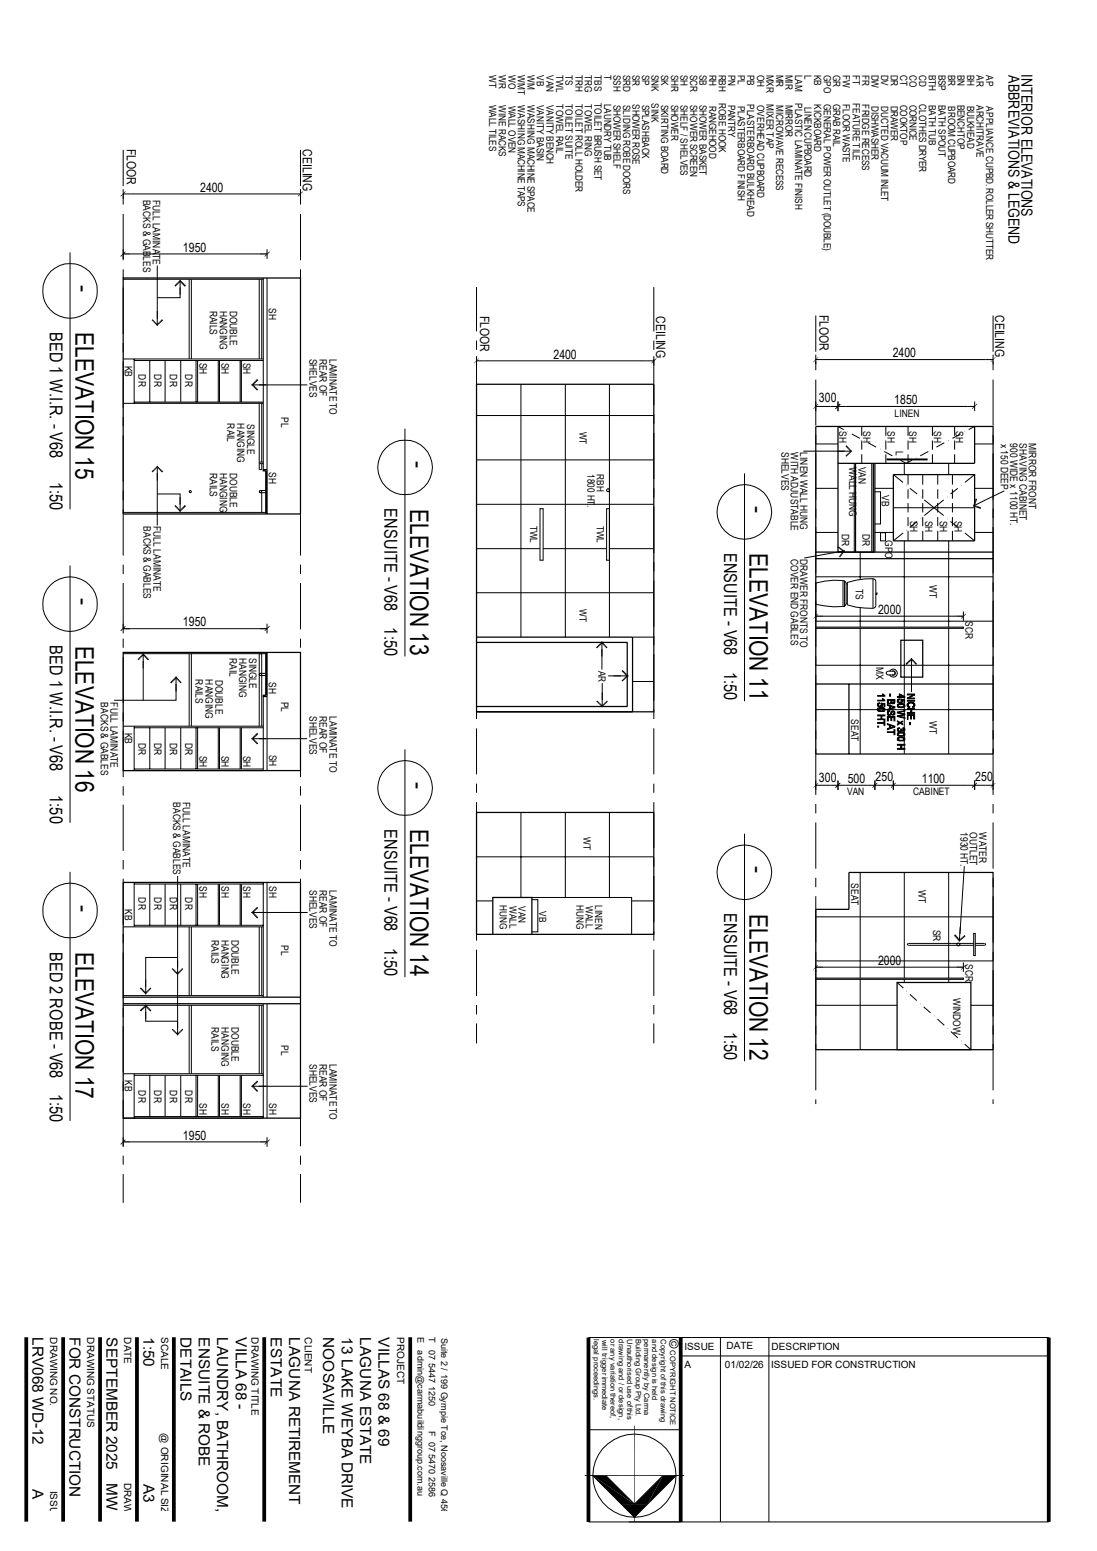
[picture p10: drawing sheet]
<svg xmlns="http://www.w3.org/2000/svg" width="297mm" height="420mm" viewBox="0 0 297 420" stroke-linecap="round" stroke-linejoin="round" font-family="sans-serif">
<g fill="none" stroke="#000" stroke-width=".27">
<path d="M33.4 40.6v9.8M33.4 51.3v4.1M33.4 58v12.5M33.4 52.5h48M81.4 40.6v9.8M81.4 51.3v4.1M81.4 58v12.5M19 68.4v69.6M33.4 72.9v2.6M33.4 77.9v12.6M33.4 75.6h37.9M35.3 68.8h35.1"/>
<path d="M42.6 71.9v16.4M48.8 77.9v2.7h-6.2M48.8 75.8v4M51.2 75.6v21.6M51.8 75.6v21.6M70.2 75.6v21.6M70.9 75.6v21.6M71.3 75.3v51.9M72.3 67.5v2.6M72.3 75.3v51.9M81.4 72.9v2.6M81.4 77.9v12.6"/>
<path d="M129 77.8v12M177 77.8v12M33.4 92.9v2.6M33.4 97.9v12.5M33.4 97.2h37.9M36.3 97.2v12.1M36.3 97.7h35M40.6 97.7v11.2M44.7 97.7v11.2M48.9 97.7v11.2M53.1 97.7v11.2M53.5 97.7v11.2"/>
<path d="M59.1 97.7v11.2M59.4 97.7v11.2M65 97.7v11.2M65.4 97.7v11.2M81.4 92.9v2.6M81.4 97.9v12.5M129 92.2v2.6M129 96.5v13.3M129 97.7h48M177 92.2v2.6M177 96.5v13.3M220.9 85.5v9.8"/>
<path d="M220.9 96.1v4.2M220.9 97.4h48M268.9 85.5v9.8M268.9 96.1v4.2M33.4 113v2.4M33.4 118v12.4M33.4 109.3h37.9M36.3 108.9h35M68.1 104.3h15.1M70.2 109.3v17.9h.7v-1.6M70.9 109.3v15.9M81.4 113v2.4"/>
<path d="M81.4 118v12.4M109.6 116.1v61.7M129 112.3v2.5M129 117.3v12.5M129 112.6h48M141.1 104.1v68.5M153.1 104.1v68.5M165 104.1v68.5M177 112.3v2.5M177 117.3v12.5M220.9 102.8v12.5M220.9 117.8v2.5h6"/>
<path d="M220.9 110.1h43M226.9 115.5l1.5 .9M226.9 108.8v2.6M229.5 117h.1M230.6 117.6l2.2 1.1M233.3 115.5v2.6M233.3 119.3v2.5M233.9 119.3h.1M235 119.9l2.2 1.2M239.9 115.5v2.6M239.9 119.3v2.5M245.9 115.5v2.6"/>
<path d="M245.9 119.3v2.5M252.5 115.5v2.6M252.5 119.3v2.5M255.7 119.9l-2.1 1.2M256.8 119.3h.1M258.5 115.5v2.6M258.5 119.3v2.5M260.1 117.6l-2.2 1.1M261.2 117h.1M263.9 115.5l-1.6 .9M263.9 108.8v2.6M268.9 102.8v12.5"/>
<path d="M268.9 117.8v2.5h-5M33.4 133v2.5M33.4 138v12.5M33.4 138.8h38.6M42.6 133.8h6.2v2.9M42.6 126.2v16.2M48.8 134.7v3.9M51.3 133h.4v.4h-.4zM70.2 125.2h1.1M70.2 125.6h1.1M70.3 133l.2-.1 .4 .3-.4 .3-.2-.1zM70.5 132.9h1.5"/>
<path d="M70.5 133.5h1.5M70.9 133.5v5.3M81.4 133v2.5M81.4 138v12.5M129 132.3v2.4M129 137.3v12.5M129 136.6h48M129 124.6h48M146.2 137.8h.9v14h-.9zM164.3 137.8h.7v14h-.7zM164.3 132.5l.4-.1 .2 .1v.6l-.2 .1-.4-.1zM177 132.3v2.4"/>
<path d="M177 137.3v12.5M201.6 128.2v61.7M217.5 122.2h13.2M220.9 122.8v12.5M220.9 137.8v2.5M220.9 132.3h6M231.3 125.5v24.1M233.3 123.1v2.4M236.1 125.5v24.1M236.9 133.2h1.5v8.7h-1.5M236.9 132.3h5M238.3 121.7h.1"/>
<path d="M239.4 122.3l2.2 1.2M239.9 123.1v2.4M240.2 124.3h10.8v.3h-10.8zM241.9 137.5h22M241.9 128.6l2.6 2.1M242.7 124.1h.1M243.8 124.7l1.6 .8 1.6-.8M244.9 125.5v3.1M245.4 131.4h.1M245.9 123.1v2.4M245.9 128.6v2.7M245.9 132.5v2.6"/>
<path d="M245.9 136.3v2.5M246.4 132.3l1.9 1.5M248.1 124.1h.1M249.3 134.7h.1M249.9 128.6v2.7M249.9 132.5v2.6M249.9 136.3v2.5M250.3 139.7l2.6-2.2 2.6 2.2M250.3 135.4l2.6 2.1 2.6-2.1M251.4 122.3l-2.2 1.2M252.5 121.7h.1M252.5 123.1v2.4"/>
<path d="M253.9 128.6v2.7M253.9 132.5v2.6M253.9 136.3v2.5M256.5 134.7h.1M256.9 125.5v3.1M257.9 128.6v2.7M257.9 132.5v2.6M257.9 136.3v2.5M258.5 123.1v2.4M259.3 132.3l-1.9 1.5M260.3 131.4h.1M263.9 128.6l-2.6 2.1"/>
<path d="M263.9 132.3h5M268.9 122.8v12.5M268.9 137.8v2.5M271.9 133l-8.4 4.1M19 153.2v69.7M33.4 153v2.5M33.4 157.9v13.7M81.4 153v2.5M81.4 157.9v12.6M129 152.3v2.5M129 157.3v12.5M129 148.6h17.2"/>
<path d="M147.1 148.6h17.2M165 148.6h12M177 152.3v2.5M177 157.3v12.5M220.9 142.8v12.5M220.9 157.8v17.5M220.9 156.3h48M220.9 144.2h6M228.2 157.3l.7 .3 .2 .5M228.2 157.3l-2.5-.1-4.8 .7M228.2 157.3l.1 7M228.7 157.4v6.8"/>
<path d="M228.8 149.2l-11 2M229.1 158.1h.3M229.1 158.1v5.4M229.4 157.8a16.2 16.2 0 0 1 7.4-.9l.4 .7v6.4l-.4 .6a17.7 17.7 0 0 1-7.4-.7zM232.9 149.6v7.4M236.4 156.8v8M236.9 144.2h5M238.4 144.3h1.4v2.2h-1.4zM244.5 144.4l-2.6 2.1M244.9 146.5v23.4M245.4 143.6h.1M245.9 140.1v2.4"/>
<path d="M245.9 143.8v2.7M248.3 141.3l-1.9 1.6M249.3 140.5h.1M249.9 140.1v2.4M249.9 143.8v2.7M253.9 140.1v2.4M253.9 143.8v2.7M256.5 140.5h.1M256.9 146.5v23.4M257.4 141.3l1.9 1.6M257.9 140.1v2.4M257.9 143.8v2.7"/>
<path d="M260.3 143.6h.1M261.3 144.4l2.6 2.1M263.9 144.2h5M268.9 142.8v12.5M268.9 157.8v2.5M33.4 173v2.5M33.4 178v12.5M33.4 177.1h38.6M35.3 170.3h35.1M38.8 177v12.7M51.2 177.1v19.6M51.8 177.1v19.6"/>
<path d="M70.2 177.1v19.6M70.9 177.1v5.3M72.3 169v2.6M81.4 173v2.5M81.4 178v12.5M129 172.3v2.5M129 177.2v12.6M129 160.6h48M163 173.8v7.6M171.3 172.6h5.7M177 172.3v2.5M177 177.2v12.6"/>
<path d="M220.9 169.9h40v.3h-40M220.9 177.8v2.5M220.9 168.3h48M222.8 166.9h36.1M229.1 163.5l-.5 .8a23 23 0 0 1-7.7-.6M229.1 163.5h.3M232.9 164.6v5.3M232.9 170.2v34.1M237.2 160.7h.3v.3h-.3M244.9 170.2v34.1M246.8 178.3v9.2M256.9 170.2v34.1"/>
<path d="M260.9 165.7v2.5M268.9 162.8v12.5M268.9 177.8v2.5M33.4 193v2.5M33.4 198v12.5M33.4 196.7h37.9M36.3 197.1h35M36.3 196.7v12M40.6 197.1v11.2M44.7 197.1v11.2M47.7 185.3v4.4h-16.8M47.7 183.3v4"/>
<path d="M48.9 197.1v11.2M53.1 197.1v11.2M53.5 197.1v11.2M59.1 197.1v11.2M59.4 197.1v11.2M65 197.1v11.2M65.4 197.1v11.2M70.5 183l.4-.2-.4-.4-.2 .1v.4l1.7 .1M70.5 182.4h1.5M70.9 183v13.7M71.3 188.7v20h-37.9M72.3 188.7v20"/>
<path d="M81.4 193v2.5M81.4 198v12.5M129 192.2v2.6M129 197.3v12.5M163.1 185v6.6M164.7 183.1h5.5M171.3 184.6h5.7M177 192.2v2.6M177 197.3v12.5M220.9 182.8v12.5M220.9 197.8v2.5M220.9 192.2h48"/>
<path d="M220.9 180.2h48M240.1 182l.4-.2h1.4l.5 .5-.5 .5h-1.4l-.6-.5zM240.9 181.8a1.12 1.12 0 0 1 1.7-.3 1.12 1.12 0 0 1 0 1.7 1.12 1.12 0 0 1-1.7-.4M241.6 181.8l.5-.1 .3 .4v.5l-.3 .3-.5-.1M268.9 182.8v12.5M268.9 197.8v2.5M33.4 213v2.5M33.4 218v12.5M36.3 208.3h35M68.1 200.1h15M81.4 213v2.5M81.4 218v12.5"/>
<path d="M109.6 203v61.7M129 212.3v2.5M129 217.3v12.4M177 212.3v2.5M177 217.3v12.4M220.9 202.8v12.5M220.9 217.8v2.5M220.9 212.7h48M226.9 211.5v2.5M236.9 211.5v2.5M241.9 211.5v2.5M263.9 211.5v2.5"/>
<path d="M268.9 202.8v12.5M268.9 217.8v2.5M19 236.2v67.5M33.4 233v2.5M33.4 238v12.5M33.4 239.1h37.9v31M36.3 239.1v12M36.3 239.5h35M40.6 239.5v11.2M44.7 239.5v11.2M48.1 237.3v43.2M48.9 239.5v11.2"/>
<path d="M53.1 239.5v11.2M53.5 239.5v11.2M59.1 239.5v11.2M59.4 239.5v11.2M65 239.5v11.2M65.4 239.5v11.2M72.3 239.1v31M81.4 233v2.5M81.4 238v12.5M129 232.3v2.4M129 237.3v12.5M129 232.1h48"/>
<path d="M141.1 220.1v23M153.1 220.1v23M165 220.1v23M177 232.3v2.4M177 237.3v12.5M201.6 225.8v61.7M220.9 222.8v12.5M220.9 237.8v2.5M232.9 236.3v28.7M244.9 236.3v28.7M256.9 236.3v28.7M261.1 234.7l-1.3 20.4"/>
<path d="M268.9 222.8v12.5M268.9 237.8v2.5M33.4 253v2.5M33.4 258v12.6M33.4 251.1h37.9M36.3 250.7h35M48.1 259.4h-8.6v7.9M51.2 251.1v18.6M51.8 251.1v18.6M68.1 247.2h15.2M70.2 251.1v18.6M70.9 251.1v18.6"/>
<path d="M81.4 253v2.5M81.4 258v12.6M129 252.3v2.5M129 257.3v12.5M129 244.1h4.4M144 243.7h1.6v8.7h-1.6M144 243.1h27v10M171 244.1h6M177 252.3v2.5M177 257.3v12.5M220.9 242.8v12.5M220.9 257.9v2.4h48v-2.4"/>
<path d="M220.9 248.4h48M259.2 255.6h.6l.1 .2-.1 .4h-.6zM263.7 252.9h.4v6h-.4zM263.7 255.6h-17.7l-.3 .2 .3 .3h17.7M264.1 255.6h2.5l.3 .2-.3 .3h-2.5M268.9 242.8v12.5M33.4 272.3h37.9M33.4 273v2.5M33.4 278v12.5M33.4 269.7h37.9M39.5 274.2v2.4h8.6M39.5 265.4v4"/>
<path d="M39.5 272.2v3.9M51.2 272.3v18.6M51.8 272.3v18.6M70.2 272.3v18.6M70.9 272.3v18.6M71.3 271.9v31h-37.9M72.3 271.9v31M81.4 273v2.5M81.4 278v12.5M129 272.2v2.6M129 277.2v5.5M177 272.2v2.6"/>
<path d="M177 277.2v5.5M220.9 265h40v.3h-40M220.9 260.7v14.6M220.9 277.8v2.5M220.9 272.3h22M222.8 262h36.1M232.9 265.3v19.1M242.9 266.1l1.7 1.6M244.9 265.3v.8M245.4 268.5h.1M246.4 269.4l1.8 1.7M249.2 271.9h.1"/>
<path d="M250.1 272.8l1.9 1.6M252.9 275.2h.1M253.8 276.1l1.9 1.6M256.6 278.6h.1M256.9 265.3v.8M257.5 279.4l1.8 1.7M260.9 260.7v2.6M262.9 272.3h6M268.9 262.8v12.5M268.9 277.8v2.5M33.4 293v2.5M33.4 298v12.7"/>
<path d="M33.4 290.9h37.9M36.3 290.9v12M36.3 291.3h35M40.6 291.3v11.2M44.7 291.3v11.2M48.9 291.3v11.2M53.1 291.3v11.2M53.5 291.3v11.2M59.1 291.3v11.2M59.4 291.3v11.2M65 291.3v11.2M65.4 291.3v11.2"/>
<path d="M68.1 294.3h15.2M81.4 293v2.5M81.4 298v12.5M220.9 282.8v12.6M220.9 297.8v1.3M260.3 282h.1M261.2 282.8l1.7 1.6M268.9 282.8v12.6M268.9 297.8v1.3M33.4 313.1v2.4M33.4 318.1v7.7M35.3 309.3h35.1"/>
<path d="M36.3 302.5h35M72.3 308.1v2.6M81.4 313.1v2.4M81.4 318.1v7.7M159.3 362.3h124.7M184.3 367.3h99.7M195.1 362.3v50M208.2 362.3v50M158.3 399.7h27M159.3 387.3h25M160.5 399.8l11.3 11.2 11.2-11.2M164.1 399.8l7.7 7.7 7.7-7.7"/>
<path d="M171.8 386.2v26.1M159.3 412.3h124.7"/>
<circle cx="19" cy="78.8" r="7.4"/>
<circle cx="109.7" cy="126.6" r="7.4"/>
<circle cx="201.5" cy="138.7" r="7.4"/>
<circle cx="19" cy="163.7" r="7.4"/>
<circle cx="109.7" cy="213.5" r="7.4"/>
<circle cx="201.5" cy="236.3" r="7.4"/>
<circle cx="19" cy="246.6" r="7.4"/>
<circle cx="171.8" cy="399.8" r="11.2"/>
</g>
<g fill="#000">
<path d="M32.6 53.1l1.3-1.2-1.1 1.3zM33.9 51.9h.1l-1.2 1.3zM80.6 53.1l1.3-1.2-1.1 1.3zM81.9 51.9h.1l-1.2 1.3zM32.6 69.4l1.3-1.3-1.1 1.5zM33.9 68.1l.1 .2-1.2 1.3zM48.8 75.8v.6l-1.3 1.3zM48.8 75.8l-1.3 1.9-.3-.4zM48.8 76.4l1.6 .9-.4 .4zM48.8 75.8l1.6 1.5-1.6-.9zM71.6 69.4l1.3-1.3-1.2 1.5zM72.9 68.1l.2 .2-1.4 1.3z"/>
<path d="M41.1 86.7l1.5 1.1v.5zM41.3 86.5l1.3 1.3-1.5-1.1zM43.9 86.5l-1.3 1.8v-.5zM43.9 86.5l.3 .2-1.6 1.6zM129.6 97.1l-1.2 1.3zM177.6 97.1l-1.1 1.3-.1-.1zM177.6 97.1l.2 .1-1.3 1.2zM220.2 98l1.3-1.3zM221.5 96.7l-1.2 1.4zM268.2 98l1.3-1.3zM269.5 96.7l-1.2 1.4zM68.1 104.3l1.8 1.2-.3 .3z"/>
<path d="M68.1 104.3h.6l1.2 1.2zM69.6 102.7l-.9 1.6h-.6zM69.6 102.7l.3 .3-1.2 1.3zM221.5 109.3l-1.2 1.5zM221.5 109.3l.1 .2-1.3 1.3zM227.4 109.3l-1.1 1.5-.2-.1zM227.4 109.3l.2 .2-1.3 1.3zM263.1 110.7l1.4-1.4-1.2 1.5zM264.5 109.3l.1 .2-1.3 1.3zM42.6 126.2v.5l-1.3 1.3zM42.6 126.2l-1.3 1.8-.2-.3zM42.6 126.7l1.6 1-.3 .3z"/>
<path d="M42.6 126.2l1.6 1.5-1.6-1zM47.2 137.1l1.6 1v.5zM47.5 136.8l1.3 1.3-1.6-1zM50 136.8l-1.2 1.8v-.5zM50 136.8l.4 .3-1.6 1.5zM230.2 122.2l-1 1.5-.3-.2zM230.2 122.2h.5l-1.5 1.5zM228.9 120.9l1.8 1.3h-.5zM229.2 120.6l1.5 1.6-1.8-1.3zM263.5 137.1l2.2 .4-.2 .4zM263.5 137.1l.5-.2 1.7 .6zM264.2 135.1l-.2 1.8-.5 .2z"/>
<path d="M264.2 135.1l.4 .1-.6 1.7zM228.2 149.3l-.7 1.7-.3-.2zM228.2 149.3l.6-.1-1.3 1.8zM226.7 148.3l2.1 .9-.6 .1zM226.9 148l1.9 1.2-2.1-.9zM33.9 169.5l-1.1 1.5-.2-.2zM33.9 169.5l.1 .2-1.2 1.3zM38.8 177v.6l-1.3 1.3zM38.8 177l-1.3 1.9-.2-.3zM38.8 177.6l1.6 1-.4 .3zM38.8 177l1.6 1.6-1.6-1zM72.9 169.5l-1.2 1.5-.1-.2z"/>
<path d="M72.9 169.5l.2 .2-1.4 1.3zM163 173.8v.6l-1.3 1.2zM163 173.8l-1.3 1.8-.3-.2zM163 174.4l1.5 1-.2 .2zM163 173.8l1.5 1.6-1.5-1zM221.5 166.2l-1.2 1.4zM246.8 178.3v.6l-1.3 1.2zM245.2 179.8l1.6-1.5-1.3 1.8zM246.8 178.3l1.5 1.5-1.5-.9zM261.5 166.2l-1.2 1.4-.1-.1zM261.5 166.2l.1 .1-1.3 1.3zM47.7 183.3v.6l-1.3 1.2z"/>
<path d="M47.7 183.3l-1.3 1.8-.3-.2zM47.7 183.9l1.5 1-.3 .2zM47.7 183.3l1.5 1.6-1.5-1zM69.6 198.5l-.9 1.6h-.6zM69.6 198.5l.3 .3-1.2 1.3zM161.5 190l1.6 1.1v.5zM161.5 190l.2-.2 1.4 1.3zM163.1 191.1l1.2-1.3-1.2 1.8zM164.3 189.8l.3 .2-1.5 1.6zM168.3 184.4l1.3-1.3-1 1.5zM169.6 183.1h.6l-1.6 1.5zM168.3 181.8l1.9 1.3h-.6z"/>
<path d="M168.6 181.5l1.6 1.6-1.9-1.3zM246.8 178.9l1.5 .9-.2 .3zM68.1 200.1l1.8 1.3-.3 .2zM68.1 200.1h.6l1.2 1.3zM220.2 213.3l1.3-1.3zM221.5 212l-1.2 1.4zM226.1 213.3l1.3-1.3-1.1 1.4zM227.4 212l.2 .1-1.3 1.3zM236.2 213.3l1.3-1.3zM237.5 212l-1.2 1.4zM242.5 212l-1.2 1.4zM263.1 213.3l1.4-1.3-1.2 1.4z"/>
<path d="M264.5 212l-1.2 1.4zM269.5 212l-1.2 1.4zM68.1 247.2l1.8 1.3-.3 .3zM68.1 247.2h.6l1.2 1.3zM69.6 245.7l-.9 1.5h-.6zM69.6 245.7l.3 .2-1.2 1.3zM258.3 253.4l1.5 1.1v.6zM258.3 253.4l.4-.3 1.1 1.4zM261.2 253.3l.3 .3-1.7 1.5zM259.8 254.5l1.4-1.2-1.4 1.8zM37.8 267.8l1.7 1v.6zM37.8 267.8l.4-.3 1.3 1.3z"/>
<path d="M39.5 272.2v.6l-1.3 1.2zM37.8 273.7l1.7-1.5-1.3 1.8zM40.7 267.5l-1.2 1.9v-.6zM40.7 267.5l.3 .3-1.5 1.6zM39.5 272.8l1.5 .9-.3 .3zM39.5 272.2l1.5 1.5-1.5-.9zM46.5 278.9l1.6 1.1v.5zM46.5 262.5l1.6 1v.6zM46.5 278.9l.2-.2 1.4 1.3zM46.5 262.5l.2-.2 1.4 1.2zM49.4 278.7l-1.3 1.8v-.5zM49.4 262.3l-1.3 1.8v-.6z"/>
<path d="M49.4 262.3l.2 .2-1.5 1.6zM220.2 262.6l1.3-1.3zM221.5 261.3l-1.2 1.4zM261.5 261.3l-1.2 1.4-.1-.1zM261.5 261.3l.1 .1-1.3 1.3zM49.4 278.7l.2 .2-1.5 1.6zM68.1 294.3l1.8 1.2-.3 .3zM68.1 294.3h.6l1.2 1.2zM69.6 292.7l-.9 1.6h-.6zM69.6 292.7l.3 .3-1.2 1.3zM32.6 309.9l1.3-1.2-1.1 1.4zM33.9 308.7l.1 .1-1.2 1.3z"/>
<path d="M71.6 309.9l1.3-1.2-1.2 1.4zM72.9 308.7l.2 .1-1.4 1.3zM168.2 407.5h3.6v3.5zM171.8 407.5h3.5l-3.5 3.5zM160.5 399.8h3.6l7.7 7.7zM160.5 399.8l11.3 7.7h-3.6zM179.5 399.8h3.5l-7.7 7.7zM179.5 399.8l-4.2 7.7h-3.5z"/>
</g>
<g fill="none" stroke="#000" stroke-width=".34">
<path d="M33.4 75.3h48v63.9h-48zM33.4 68.8h1.9M70.4 68.8h1.9M129 104.1h48v88.7h-48zM220.9 115.5h48v88.8h-48zM226.9 115.5v10h37v-10M72 139.2v-11.6h-.7v-.4h1v12M226.9 125.5v24.1h10v-24.1M231.6 125.5v24.1M236.5 125.5v24.1M241.9 128.6h22v17.9h-22zM220.9 149.6h48"/>
<path d="M220.9 151.3h48M33.4 176.7h48v32h-48zM33.4 170.3h1.9M70.4 170.3h1.9M72 176.7v11.6h-.7v.4h1v-12M129 174h40.8v17.4h-40.8M129 172.6h42.3v20.2h-42.3M220.9 166.9h1.9M243.9 173.4h6v10h-6zM258.9 166.9h2M220.9 185.3h48M229.9 185.3v19"/>
<path d="M33.4 239.1h48v63.8h-48zM129 220.1h48v33h-48zM229.9 236.3h39v48.1h-48v-38.1h9zM133.4 253.1v-10h10.6v10M33.4 271.9h48M33.4 270.1h48M220.9 262h1.9M242.9 266.1h20v18.3h-20zM258.9 262h2M33.4 309.3h1.9M70.4 309.3h1.9"/>
</g>
<g fill="#000" stroke="#000" stroke-width=".27">
<path d="M237.7 196.7h.2v.3h-.2z" fill-rule="evenodd"/>
<path d="M237.7 190.5l.5-.1-.4 .6z" fill-rule="evenodd"/>
<path d="M237.7 190.6l.1 .4a.49 .49 0 0 0 .5 .3 .49 .49 0 0 0 .5-.3v.4a.71 .71 0 0 1-.9 0 .71 .71 0 0 1-.2-.8z" fill-rule="evenodd"/>
<path d="M238.8 190.6l.1 .6-.1 .1z" fill-rule="evenodd"/>
<path d="M238.9 188l.3 .1v.3z" fill-rule="evenodd"/>
<path d="M238.9 189.3l.3 .1v.3z" fill-rule="evenodd"/>
<path d="M237.7 191.8l.3 .7 .8 .1 .5-.1 .1-.3v.5h-.9a.68 .68 0 0 1-.8-.8z" fill-rule="evenodd"/>
<path d="M237.7 188.4h1.5v-.3l.4 .5h-1.9z" fill-rule="evenodd"/>
<path d="M237.7 189.7h1.5v-.3l.4 .5h-1.9z" fill-rule="evenodd"/>
<path d="M238.6 190.5l1 .1v.8h-.2v-.6l-.6-.2v.8z" fill-rule="evenodd"/>
<path d="M237.7 191.8l1.1-.1a.52 .52 0 0 1 .7 .2 .52 .52 0 0 1-.1 .7v-.4l-.2-.3h-1.1l-.3 .3z" fill-rule="evenodd"/>
<path d="M237.7 194.8h.9l.2-.9v.9h.8v.1h-1.9z" fill-rule="evenodd"/>
<path d="M237.7 193.7h1.9v.2h-.8l-.2 .9v-.9h-.9z" fill-rule="evenodd"/>
<path d="M237.7 195.7h1.7v-.5h.2v1.3h-.2v-.5h-1.7z" fill-rule="evenodd"/>
<path d="M240.9 188h.2v.6h-.2z" fill-rule="evenodd"/>
<path d="M240.5 192.7l.5-.2-.5 .7z" fill-rule="evenodd"/>
<path d="M240.5 189.7l.1 .8h.5l.1-.4-.1 .6-.6-.1z" fill-rule="evenodd"/>
<path d="M241.5 189.7v.4a.31 .31 0 0 0 .3 .4 .31 .31 0 0 0 .3-.5v.6h-.5z" fill-rule="evenodd"/>
<path d="M242.1 193.2v.4l-.4 .2z" fill-rule="evenodd"/>
<path d="M240.3 189.5h2v.8l-.2 .2v-.8h-.6v.8l-.3 .1v-.9h-.7v.9z" fill-rule="evenodd"/>
<path d="M240.3 190.9l2 .6v.2l-1.2-.4-.2 .7v-.7l-.6-.2z" fill-rule="evenodd"/>
<path d="M240.3 192.2l.6-.2 .2-.7v.6l.7-.3 .5 .1-2 .7z" fill-rule="evenodd"/>
<path d="M240.4 192.7l.1 .6a.36 .36 0 0 0 .5 .3 .36 .36 0 0 0 .2-.5 .57 .57 0 0 1 .9-.4 .57 .57 0 0 1 0 .9v-.7l-.2-.2-.3 .1a.8 .8 0 0 1-1.1 1l-.2-.4z" fill-rule="evenodd"/>
<path d="M240.3 194.1h2v1.2h-.2v-.9h-.6v.8h-.3v-.8h-.7v.9h-.2z" fill-rule="evenodd"/>
<path d="M240.3 196l2 .7v.3l-1.2-.4-.2 .5v-.6l-.6-.2z" fill-rule="evenodd"/>
<path d="M240.3 197.4l.6-.3 .2-.5v.5l.9-.3 .3 .2-2 .7z" fill-rule="evenodd"/>
<path d="M240.3 198.2h1.8v-.5h.2v1.3h-.2v-.6h-1.8z" fill-rule="evenodd"/>
<path d="M243.2 189.4h.3l.1 .1-.4 .1v.3z" fill-rule="evenodd"/>
<path d="M243.2 197.2l.3-.1 .1 .2-.4 .1v.3z" fill-rule="evenodd"/>
<path d="M243 195.3l.8 .4-.8-.2z" fill-rule="evenodd"/>
<path d="M243 197.4l.2-.2v.5l.2 .3 .4-.1 .2-.2v.4a.63 .63 0 0 1-.8 0 .63 .63 0 0 1-.2-.7z" fill-rule="evenodd"/>
<path d="M243 189.6l.2-.2v.5l.2 .3h.5l.2-.3v.4a.68 .68 0 0 1-.8 .1 .68 .68 0 0 1-.3-.8z" fill-rule="evenodd"/>
<path d="M243.9 197.5l.3 .1-.2 .5z" fill-rule="evenodd"/>
<path d="M244.2 189.6l.1 .2-.1 .5z" fill-rule="evenodd"/>
<path d="M243 196.1l1.4-.8v.2l-.3 .3-1.1 .6z" fill-rule="evenodd"/>
<path d="M243.8 196l.3-.1 .3 .4z" fill-rule="evenodd"/>
<path d="M243.1 190.8l.3 .7h1.1l.3-.4v.5l-1 .1a.68 .68 0 0 1-.7-.9z" fill-rule="evenodd"/>
<path d="M244.5 197.1l.3 .1v.5l-.4-.4z" fill-rule="evenodd"/>
<path d="M243.1 198.6l.1 .4 .3 .3h.9l.4-.4v.4l-.7 .1a.7 .7 0 0 1-.8 0 .7 .7 0 0 1-.2-.8z" fill-rule="evenodd"/>
<path d="M243.9 189.4l1 .1v.9h-.1v-.7l-.6-.1-.1 .7z" fill-rule="evenodd"/>
<path d="M243.5 188l1.5 .8v.1l-1.3-.7v.9l-.7-.2v-.2h.5z" fill-rule="evenodd"/>
<path d="M243.7 188.2v.5h.9l.4 .2h-1.3z" fill-rule="evenodd"/>
<path d="M243.2 190.7l.9-.1a.66 .66 0 0 1 .8 .8l-.1 .2v-.5a1.12 1.12 0 0 0-1.6 0z" fill-rule="evenodd"/>
<path d="M243 192.9l2-.4v.2l-1.3 .3z" fill-rule="evenodd"/>
<path d="M243 192.9l2 .5v.3l-2-.5z" fill-rule="evenodd"/>
<path d="M243 193.9l1.8-.4 .2 .2-1.4 .3z" fill-rule="evenodd"/>
<path d="M243 193.9l2 .5v.2l-2-.5z" fill-rule="evenodd"/>
<path d="M244.2 197.6l.1 .3h.4l.1-.7a.49 .49 0 0 1 .1 .8 .49 .49 0 0 1-.7 0z" fill-rule="evenodd"/>
<path d="M243.2 198.5l.6-.1a.75 .75 0 0 1 .8 .1 .75 .75 0 0 1 .3 .7l-.1 .1v-.5l-.4-.2h-.8l-.4 .3z" fill-rule="evenodd"/>
<path d="M245.7 189.7h1.9v.2h-1.9z" fill-rule="evenodd"/>
<path d="M246.3 195.7h.2v.6h-.2z" fill-rule="evenodd"/>
<path d="M245.9 191l.1 .3 .4 .2-.1 .2-.4-.2z" fill-rule="evenodd"/>
<path d="M245.8 190.5l.7-.3 .7 .1 .3 .2v.6a.86 .86 0 0 0-.8-.6 .86 .86 0 0 0-.8 .5l-.1 .5-.2-.4z" fill-rule="evenodd"/>
<path d="M245.7 189.1h1.9v.2h-1.9z" fill-rule="evenodd"/>
<path d="M245.7 188h1.9v.3h-1.9z" fill-rule="evenodd"/>
<path d="M245.7 189.1l1.5-.8h.4l-1.5 .8z" fill-rule="evenodd"/>
<path d="M245.7 193h.9l.3-.8v.8h.7v.3h-1.9z" fill-rule="evenodd"/>
<path d="M245.7 192h1.9v.2h-.7l-.3 .8v-.8h-.9z" fill-rule="evenodd"/>
<path d="M245.7 193.6h1.9v1.2h-.2v-1h-.6v1h-.3v-1h-.6v1.1h-.2z" fill-rule="evenodd"/>
<path d="M247.5 190.5a.66 .66 0 0 1 .2 .7 .66 .66 0 0 1-.6 .4v-.1l.4-.3z" fill-rule="evenodd"/>
<path d="M243.1 199.9l.1 .4 .3 .2h.9l.4-.3v.4l-.7 .1a.7 .7 0 0 1-.8-.1 .7 .7 0 0 1-.2-.7z" fill-rule="evenodd"/>
<path d="M243.2 199.9l.8-.2a.64 .64 0 0 1 .7 0 .64 .64 0 0 1 .2 .7l-.1 .1v-.5l-.4-.1a1.08 1.08 0 0 0-1.2 .3z" fill-rule="evenodd"/>
<path d="M243 202.7h.9l.3-.8v.8h.8v.3h-2z" fill-rule="evenodd"/>
<path d="M243 201.6h2v.3h-.8l-.3 .8v-.8h-.9z" fill-rule="evenodd"/>
</g>
<path d="M7.1 362.2v50M17.1 362.2v50M27.1 362.2v50M37.1 362.2v50M47.1 362.2v50M71.5 362.2v50M111.1 362.2v50M159.3 362.3v50M184.3 362.3v50M284 362.3v50" fill="none" stroke="#000" stroke-width="1" stroke-linecap="butt"/>
<g font-size="6.9">
<text x="20.3" y="77.2" transform="rotate(90 20.3 77.2)">-</text>
<text x="20.4" y="90" transform="rotate(90 20.4 90)">ELEVATION 15</text>
<text x="111.1" y="125" transform="rotate(90 111.1 125)">-</text>
<text x="111.1" y="137.8" transform="rotate(90 111.1 137.8)">ELEVATION 13</text>
<text x="202.9" y="137.1" transform="rotate(90 202.9 137.1)">-</text>
<text x="202.9" y="149.9" transform="rotate(90 202.9 149.9)">ELEVATION 11</text>
<text x="20.3" y="162.1" transform="rotate(90 20.3 162.1)">-</text>
<text x="20.4" y="174.9" transform="rotate(90 20.4 174.9)">ELEVATION 16</text>
<text x="111.1" y="211.9" transform="rotate(90 111.1 211.9)">-</text>
<text x="111.1" y="224.7" transform="rotate(90 111.1 224.7)">ELEVATION 14</text>
<text x="202.9" y="234.7" transform="rotate(90 202.9 234.7)">-</text>
<text x="20.3" y="245.1" transform="rotate(90 20.3 245.1)">-</text>
<text x="202.9" y="247.5" transform="rotate(90 202.9 247.5)">ELEVATION 12</text>
<text x="20.4" y="257.9" transform="rotate(90 20.4 257.9)">ELEVATION 17</text>
</g>
<g font-size="4.8">
<text x="13.5" y="89.9" transform="rotate(90 13.5 89.9)">BED 1 W.I.R. - V68</text>
<text x="13.5" y="130.5" transform="rotate(90 13.5 130.5)">1:50</text>
<text x="104.1" y="137.7" transform="rotate(90 104.1 137.7)">ENSUITE - V68</text>
<text x="196.1" y="149.7" transform="rotate(90 196.1 149.7)">ENSUITE - V68</text>
<text x="104.1" y="170" transform="rotate(90 104.1 170)">1:50</text>
<text x="13.5" y="174.7" transform="rotate(90 13.5 174.7)">BED 1 W.I.R. - V68</text>
<text x="196.1" y="182.1" transform="rotate(90 196.1 182.1)">1:50</text>
<text x="13.5" y="215.4" transform="rotate(90 13.5 215.4)">1:50</text>
<text x="104.1" y="224.6" transform="rotate(90 104.1 224.6)">ENSUITE - V68</text>
<text x="196.1" y="247.4" transform="rotate(90 196.1 247.4)">ENSUITE - V68</text>
<text x="13.5" y="257.8" transform="rotate(90 13.5 257.8)">BED 2 ROBE - V68</text>
<text x="104.1" y="256.8" transform="rotate(90 104.1 256.8)">1:50</text>
<text x="196.1" y="279.6" transform="rotate(90 196.1 279.6)">1:50</text>
<text x="13.5" y="296.3" transform="rotate(90 13.5 296.3)">1:50</text>
</g>
<g font-size="4.1">
<text x="273" y="20.4" transform="rotate(90 273 20.4)">ABBREVIATIONS &amp; LEGEND</text>
<text x="276.6" y="20" transform="rotate(90 276.6 20)">INTERIOR ELEVATIONS</text>
<text x="8.8" y="362.2" transform="rotate(90 8.8 362.2)">LRV068 WD-12</text>
<text x="18.8" y="362.2" transform="rotate(90 18.8 362.2)">FOR CONSTRUCTION</text>
<text x="28.9" y="362.2" transform="rotate(90 28.9 362.2)">SEPTEMBER 2025</text>
<text x="38.9" y="362.2" transform="rotate(90 38.9 362.2)">1:50</text>
<text x="48.9" y="362.2" transform="rotate(90 48.9 362.2)">DETAILS</text>
<text x="53.8" y="362.2" transform="rotate(90 53.8 362.2)">ENSUITE &amp; ROBE</text>
<text x="58.8" y="362.2" transform="rotate(90 58.8 362.2)">LAUNDRY, BATHROOM,</text>
<text x="63.8" y="362.2" transform="rotate(90 63.8 362.2)">VILLA 68 -</text>
<text x="73.3" y="362.2" transform="rotate(90 73.3 362.2)">ESTATE</text>
<text x="78.3" y="362.2" transform="rotate(90 78.3 362.2)">LAGUNA RETIREMENT</text>
<text x="87.5" y="362.2" transform="rotate(90 87.5 362.2)">NOOSAVILLE</text>
<text x="92.5" y="362.2" transform="rotate(90 92.5 362.2)">13 LAKE WEYBA DRIVE</text>
<text x="97.5" y="362.2" transform="rotate(90 97.5 362.2)">LAGUNA ESTATE</text>
<text x="102.5" y="362.2" transform="rotate(90 102.5 362.2)">VILLAS 68 &amp; 69</text>
<text x="28.9" y="401.8" transform="rotate(90 28.9 401.8)">MW</text>
<text x="8.8" y="403.3" transform="rotate(90 8.8 403.3)">A</text>
<text x="38.9" y="402.1" transform="rotate(90 38.9 402.1)">A3</text>
</g>
<g font-size="3.5">
<text x="34.4" y="40.3" transform="rotate(90 34.4 40.3)">FLOOR</text>
<text x="82" y="40.4" transform="rotate(90 82 40.4)">CEILING</text>
<text x="54.2" y="52">2400</text>
<text x="49.5" y="68.3">1950</text>
<text x="130" y="85.6" transform="rotate(90 130 85.6)">FLOOR</text>
<text x="177.6" y="85.6" transform="rotate(90 177.6 85.6)">CEILING</text>
<text x="221.9" y="85.2" transform="rotate(90 221.9 85.2)">FLOOR</text>
<text x="269.5" y="85.3" transform="rotate(90 269.5 85.3)">CEILING</text>
<text x="149.9" y="97.2">2400</text>
<text x="241.7" y="96.8">2400</text>
<text x="221.7" y="109">300</text>
<text x="242.1" y="109.5">1850</text>
<text x="237.7" y="166.3">2000</text>
<text x="49.5" y="169.7">1950</text>
<text x="221.7" y="211.7">300</text>
<text x="229.5" y="212.2">500</text>
<text x="237.1" y="211.5">250</text>
<text x="249.6" y="212.2">1100</text>
<text x="264.1" y="211.6">250</text>
<text x="237.7" y="261.5">2000</text>
<text x="49.5" y="308.8">1950</text>
<text x="181.3" y="362.8" transform="rotate(90 181.3 362.8)">©</text>
</g>
<g font-size="2.8">
<text x="38.8" y="54.1" transform="rotate(90 38.8 54.1)">BACKS &amp; GABLES</text>
<text x="41.4" y="54.1" transform="rotate(90 41.4 54.1)">FULL LAMINATE</text>
<text x="72.8" y="83.4" transform="rotate(90 72.8 83.4)">SH</text>
<text x="56.8" y="84.1" transform="rotate(90 56.8 84.1)">RAILS</text>
<text x="59.5" y="84.1" transform="rotate(90 59.5 84.1)">HANGING</text>
<text x="62.2" y="84.1" transform="rotate(90 62.2 84.1)">DOUBLE</text>
<text x="33.8" y="99" transform="rotate(90 33.8 99)">KB</text>
<text x="37.5" y="101.4" transform="rotate(90 37.5 101.4)">DR</text>
<text x="41.7" y="101.4" transform="rotate(90 41.7 101.4)">DR</text>
<text x="46" y="101.4" transform="rotate(90 46 101.4)">DR</text>
<text x="50.1" y="101.4" transform="rotate(90 50.1 101.4)">DR</text>
<text x="54" y="98.3" transform="rotate(90 54 98.3)">SH</text>
<text x="59.9" y="98.3" transform="rotate(90 59.9 98.3)">SH</text>
<text x="65.9" y="98.3" transform="rotate(90 65.9 98.3)">SH</text>
<text x="83.8" y="97.2" transform="rotate(90 83.8 97.2)">SHELVES</text>
<text x="86.5" y="97.2" transform="rotate(90 86.5 97.2)">REAR OF</text>
<text x="89.2" y="97.2" transform="rotate(90 89.2 97.2)">LAMINATE TO</text>
<text x="76.1" y="113.1" transform="rotate(90 76.1 113.1)">PL</text>
<text x="242.2" y="112.9">LINEN</text>
<text x="61.6" y="114.7" transform="rotate(90 61.6 114.7)">RAIL</text>
<text x="64.2" y="114.7" transform="rotate(90 64.2 114.7)">HANGING</text>
<text x="66.9" y="114.8" transform="rotate(90 66.9 114.8)">SINGLE</text>
<text x="227.2" y="116.9" transform="rotate(90 227.2 116.9)">SH</text>
<text x="233.8" y="116.9" transform="rotate(90 233.8 116.9)">SH</text>
<text x="240.3" y="116.9" transform="rotate(90 240.3 116.9)">SH</text>
<text x="246.2" y="116.9" transform="rotate(90 246.2 116.9)">SH</text>
<text x="252.8" y="116.9" transform="rotate(90 252.8 116.9)">SH</text>
<text x="258.8" y="116.9" transform="rotate(90 258.8 116.9)">SH</text>
<text x="211.6" y="122.5" transform="rotate(90 211.6 122.5)">SHELVES</text>
<text x="214.1" y="122.6" transform="rotate(90 214.1 122.6)">WITH ADJUSTABLE</text>
<text x="216.7" y="122.5" transform="rotate(90 216.7 122.5)">LINEN WALL HUNG</text>
<text x="242.6" y="122" transform="rotate(90 242.6 122)">L</text>
<text x="271" y="120.2" transform="rotate(90 271 120.2)">x 150 DEEP</text>
<text x="273.6" y="120.1" transform="rotate(90 273.6 120.1)">900 WIDE x 1100 HT.</text>
<text x="276.1" y="120.1" transform="rotate(90 276.1 120.1)">SHAVING CABINET</text>
<text x="278.6" y="120" transform="rotate(90 278.6 120)">MIRROR FRONT</text>
<text x="56.8" y="128.1" transform="rotate(90 56.8 128.1)">RAILS</text>
<text x="59.5" y="128.1" transform="rotate(90 59.5 128.1)">HANGING</text>
<text x="62.2" y="128.1" transform="rotate(90 62.2 128.1)">DOUBLE</text>
<text x="72.8" y="127.9" transform="rotate(90 72.8 127.9)">SH</text>
<text x="230" y="126.4" transform="rotate(90 230 126.4)">WALL HUNG</text>
<text x="232.5" y="126.4" transform="rotate(90 232.5 126.4)">VAN</text>
<text x="238.8" y="134.1" transform="rotate(90 238.8 134.1)">VB</text>
<text x="38.9" y="142.5" transform="rotate(90 38.9 142.5)">BACKS &amp; GABLES</text>
<text x="41.6" y="142.5" transform="rotate(90 41.6 142.5)">FULL LAMINATE</text>
<text x="246.5" y="141.1" transform="rotate(90 246.5 141.1)">SH</text>
<text x="250.5" y="141.1" transform="rotate(90 250.5 141.1)">SH</text>
<text x="254.5" y="141.1" transform="rotate(90 254.5 141.1)">SH</text>
<text x="258.5" y="141.1" transform="rotate(90 258.5 141.1)">SH</text>
<text x="227.9" y="144.7" transform="rotate(90 227.9 144.7)">DR</text>
<text x="233.5" y="144.7" transform="rotate(90 233.5 144.7)">DR</text>
<text x="239.7" y="146.3" transform="rotate(90 239.7 146.3)">GPO</text>
<text x="214.1" y="151.4" transform="rotate(90 214.1 151.4)">COVER END GABLES</text>
<text x="216.7" y="151.3" transform="rotate(90 216.7 151.3)">DRAWER FRONTS TO</text>
<text x="231.7" y="159.5" transform="rotate(90 231.7 159.5)">TS</text>
<text x="251.7" y="158.4" transform="rotate(90 251.7 158.4)">WT</text>
<text x="261.5" y="168.4" transform="rotate(90 261.5 168.4)">SCR</text>
<text x="62.1" y="178.2" transform="rotate(90 62.1 178.2)">RAIL</text>
<text x="64.8" y="178.2" transform="rotate(90 64.8 178.2)">HANGING</text>
<text x="67.5" y="178.2" transform="rotate(90 67.5 178.2)">SINGLE</text>
<text x="52.9" y="184" transform="rotate(90 52.9 184)">RAILS</text>
<text x="55.6" y="184" transform="rotate(90 55.6 184)">HANGING</text>
<text x="58.3" y="184.1" transform="rotate(90 58.3 184.1)">DOUBLE</text>
<text x="72.8" y="184.9" transform="rotate(90 72.8 184.9)">SH</text>
<text x="237.2" y="180.8" transform="rotate(90 237.2 180.8)">MX</text>
<text x="27.3" y="190.3" transform="rotate(90 27.3 190.3)">BACKS &amp; GABLES</text>
<text x="29.9" y="190.3" transform="rotate(90 29.9 190.3)">FULL LAMINATE</text>
<text x="76.1" y="190" transform="rotate(90 76.1 190)">PL</text>
<text x="83.8" y="194" transform="rotate(90 83.8 194)">SHELVES</text>
<text x="86.5" y="193.9" transform="rotate(90 86.5 193.9)">REAR OF</text>
<text x="89.2" y="193.9" transform="rotate(90 89.2 193.9)">LAMINATE TO</text>
<text x="230.5" y="194.9" transform="rotate(90 230.5 194.9)">SEAT</text>
<text x="251.7" y="195.3" transform="rotate(90 251.7 195.3)">WT</text>
<text x="33.8" y="198.5" transform="rotate(90 33.8 198.5)">KB</text>
<text x="37.5" y="201.2" transform="rotate(90 37.5 201.2)">DR</text>
<text x="41.7" y="201.2" transform="rotate(90 41.7 201.2)">DR</text>
<text x="46" y="201.2" transform="rotate(90 46 201.2)">DR</text>
<text x="50.1" y="201.2" transform="rotate(90 50.1 201.2)">DR</text>
<text x="54" y="204.7" transform="rotate(90 54 204.7)">SH</text>
<text x="59.9" y="204.7" transform="rotate(90 59.9 204.7)">SH</text>
<text x="65.9" y="204.7" transform="rotate(90 65.9 204.7)">SH</text>
<text x="72.9" y="204.4" transform="rotate(90 72.9 204.4)">SH</text>
<text x="229.4" y="215.4">VAN</text>
<text x="247.2" y="215.3">CABINET</text>
<text x="46.9" y="217.3" transform="rotate(90 46.9 217.3)">BACKS &amp; GABLES</text>
<text x="49.5" y="217.3" transform="rotate(90 49.5 217.3)">FULL LAMINATE</text>
<text x="260.1" y="225.3" transform="rotate(90 260.1 225.3)">1930 HT.</text>
<text x="262.6" y="225.4" transform="rotate(90 262.6 225.4)">OUTLET</text>
<text x="265.2" y="225.5" transform="rotate(90 265.2 225.5)">WATER</text>
<text x="230.5" y="239.3" transform="rotate(90 230.5 239.3)">SEAT</text>
<text x="37.5" y="243.1" transform="rotate(90 37.5 243.1)">DR</text>
<text x="41.7" y="243.1" transform="rotate(90 41.7 243.1)">DR</text>
<text x="46" y="243.1" transform="rotate(90 46 243.1)">DR</text>
<text x="50.1" y="243.1" transform="rotate(90 50.1 243.1)">DR</text>
<text x="54" y="240.1" transform="rotate(90 54 240.1)">SH</text>
<text x="59.9" y="240.1" transform="rotate(90 59.9 240.1)">SH</text>
<text x="65.9" y="240.1" transform="rotate(90 65.9 240.1)">SH</text>
<text x="72.9" y="240.1" transform="rotate(90 72.9 240.1)">SH</text>
<text x="83.8" y="241.2" transform="rotate(90 83.8 241.2)">SHELVES</text>
<text x="86.5" y="241.1" transform="rotate(90 86.5 241.1)">REAR OF</text>
<text x="89.2" y="241.2" transform="rotate(90 89.2 241.2)">LAMINATE TO</text>
<text x="248.8" y="241.1" transform="rotate(90 248.8 241.1)">WT</text>
<text x="33.8" y="246.3" transform="rotate(90 33.8 246.3)">KB</text>
<text x="252.6" y="251.8" transform="rotate(90 252.6 251.8)">SR</text>
<text x="57.2" y="254.6" transform="rotate(90 57.2 254.6)">RAILS</text>
<text x="59.9" y="254.6" transform="rotate(90 59.9 254.6)">HANGING</text>
<text x="62.7" y="254.6" transform="rotate(90 62.7 254.6)">DOUBLE</text>
<text x="76.1" y="256" transform="rotate(90 76.1 256)">PL</text>
<text x="261.5" y="261.2" transform="rotate(90 261.5 261.2)">SCR</text>
<text x="258.1" y="270.3" transform="rotate(90 258.1 270.3)">WINDOW</text>
<text x="57.2" y="278.2" transform="rotate(90 57.2 278.2)">RAILS</text>
<text x="59.9" y="278.2" transform="rotate(90 59.9 278.2)">HANGING</text>
<text x="62.7" y="278.2" transform="rotate(90 62.7 278.2)">DOUBLE</text>
<text x="76.1" y="283.2" transform="rotate(90 76.1 283.2)">PL</text>
<text x="33.8" y="292.7" transform="rotate(90 33.8 292.7)">KB</text>
<text x="83.8" y="288.2" transform="rotate(90 83.8 288.2)">SHELVES</text>
<text x="86.5" y="288.2" transform="rotate(90 86.5 288.2)">REAR OF</text>
<text x="89.2" y="288.2" transform="rotate(90 89.2 288.2)">LAMINATE TO</text>
<text x="37.5" y="295.4" transform="rotate(90 37.5 295.4)">DR</text>
<text x="41.7" y="295.4" transform="rotate(90 41.7 295.4)">DR</text>
<text x="46" y="295.4" transform="rotate(90 46 295.4)">DR</text>
<text x="50.1" y="295.4" transform="rotate(90 50.1 295.4)">DR</text>
<text x="54" y="298.8" transform="rotate(90 54 298.8)">SH</text>
<text x="59.9" y="298.8" transform="rotate(90 59.9 298.8)">SH</text>
<text x="65.9" y="298.8" transform="rotate(90 65.9 298.8)">SH</text>
<text x="72.9" y="298.8" transform="rotate(90 72.9 298.8)">SH</text>
</g>
<g font-size="2.7">
<text x="132.4" y="20.4" transform="rotate(90 132.4 20.4)">WT</text>
<text x="135" y="20.4" transform="rotate(90 135 20.4)">WR</text>
<text x="137.7" y="20.4" transform="rotate(90 137.7 20.4)">WO</text>
<text x="140.2" y="20.4" transform="rotate(90 140.2 20.4)">WMT</text>
<text x="142.8" y="20.4" transform="rotate(90 142.8 20.4)">WM</text>
<text x="145.4" y="20.4" transform="rotate(90 145.4 20.4)">VB</text>
<text x="148" y="20.4" transform="rotate(90 148 20.4)">VAN</text>
<text x="150.6" y="20.4" transform="rotate(90 150.6 20.4)">TWL</text>
<text x="153.2" y="20.4" transform="rotate(90 153.2 20.4)">TS</text>
<text x="155.8" y="20.4" transform="rotate(90 155.8 20.4)">TRH</text>
<text x="158.3" y="20.4" transform="rotate(90 158.3 20.4)">TRG</text>
<text x="161" y="20.4" transform="rotate(90 161 20.4)">TBS</text>
<text x="163.6" y="20.4" transform="rotate(90 163.6 20.4)">T</text>
<text x="166.1" y="20.3" transform="rotate(90 166.1 20.3)">SSH</text>
<text x="168.7" y="20.3" transform="rotate(90 168.7 20.3)">SRD</text>
<text x="171.3" y="20.3" transform="rotate(90 171.3 20.3)">SR</text>
<text x="173.9" y="20.3" transform="rotate(90 173.9 20.3)">SP</text>
<text x="176.4" y="20.3" transform="rotate(90 176.4 20.3)">SNK</text>
<text x="179.1" y="20.3" transform="rotate(90 179.1 20.3)">SK</text>
<text x="181.7" y="20.3" transform="rotate(90 181.7 20.3)">SHR</text>
<text x="184.2" y="20.3" transform="rotate(90 184.2 20.3)">SH</text>
<text x="186.9" y="20.3" transform="rotate(90 186.9 20.3)">SCR</text>
<text x="189.4" y="20.3" transform="rotate(90 189.4 20.3)">SB</text>
<text x="192" y="20.2" transform="rotate(90 192 20.2)">RH</text>
<text x="194.6" y="20.2" transform="rotate(90 194.6 20.2)">RBH</text>
<text x="197.2" y="20.2" transform="rotate(90 197.2 20.2)">PN</text>
<text x="199.8" y="20.2" transform="rotate(90 199.8 20.2)">PL</text>
<text x="202.4" y="20.2" transform="rotate(90 202.4 20.2)">PB</text>
<text x="205" y="20.3" transform="rotate(90 205 20.3)">OH</text>
<text x="207.5" y="20.2" transform="rotate(90 207.5 20.2)">MXR</text>
<text x="210.1" y="20.2" transform="rotate(90 210.1 20.2)">MR</text>
<text x="212.7" y="20.2" transform="rotate(90 212.7 20.2)">MIR</text>
<text x="215.3" y="20.2" transform="rotate(90 215.3 20.2)">LAM</text>
<text x="217.8" y="20.2" transform="rotate(90 217.8 20.2)">L</text>
<text x="220.5" y="20.2" transform="rotate(90 220.5 20.2)">KB</text>
<text x="223.1" y="20.3" transform="rotate(90 223.1 20.3)">GPO</text>
<text x="225.6" y="20.3" transform="rotate(90 225.6 20.3)">GR</text>
<text x="228.3" y="20.2" transform="rotate(90 228.3 20.2)">FW</text>
<text x="230.9" y="20.2" transform="rotate(90 230.9 20.2)">FT</text>
<text x="233.4" y="20.2" transform="rotate(90 233.4 20.2)">FR</text>
<text x="236" y="20.2" transform="rotate(90 236 20.2)">DW</text>
<text x="238.6" y="20.2" transform="rotate(90 238.6 20.2)">DV</text>
<text x="241.2" y="20.2" transform="rotate(90 241.2 20.2)">DR</text>
<text x="243.8" y="20.3" transform="rotate(90 243.8 20.3)">CT</text>
<text x="246.3" y="20.3" transform="rotate(90 246.3 20.3)">CO</text>
<text x="248.9" y="20.3" transform="rotate(90 248.9 20.3)">CD</text>
<text x="251.5" y="20.2" transform="rotate(90 251.5 20.2)">BTH</text>
<text x="254.1" y="20.2" transform="rotate(90 254.1 20.2)">BSP</text>
<text x="256.7" y="20.2" transform="rotate(90 256.7 20.2)">BR</text>
<text x="259.2" y="20.2" transform="rotate(90 259.2 20.2)">BN</text>
<text x="261.9" y="20.2" transform="rotate(90 261.9 20.2)">BH</text>
<text x="264.4" y="20.4" transform="rotate(90 264.4 20.4)">AR</text>
<text x="267" y="20.4" transform="rotate(90 267 20.4)">AP</text>
<text x="132.4" y="28.3" transform="rotate(90 132.4 28.3)">WALL TILES</text>
<text x="135" y="28.5" transform="rotate(90 135 28.5)">WINE RACKS</text>
<text x="137.7" y="28.7" transform="rotate(90 137.7 28.7)">WALL OVEN</text>
<text x="140.2" y="28.5" transform="rotate(90 140.2 28.5)">WASHING MACHINE TAPS</text>
<text x="142.8" y="28.4" transform="rotate(90 142.8 28.4)">WASHING MACHINE SPACE</text>
<text x="145.4" y="28.4" transform="rotate(90 145.4 28.4)">VANITY BASIN</text>
<text x="148" y="28.4" transform="rotate(90 148 28.4)">VANITY BENCH</text>
<text x="150.6" y="28.2" transform="rotate(90 150.6 28.2)">TOWEL RAIL</text>
<text x="153.2" y="28.2" transform="rotate(90 153.2 28.2)">TOILET SUITE</text>
<text x="155.8" y="28.1" transform="rotate(90 155.8 28.1)">TOILET ROLL HOLDER</text>
<text x="158.3" y="28.2" transform="rotate(90 158.3 28.2)">TOWEL RING</text>
<text x="161" y="27.9" transform="rotate(90 161 27.9)">TOILET BRUSH SET</text>
<text x="163.6" y="28.1" transform="rotate(90 163.6 28.1)">LAUNDRY TUB</text>
<text x="166.1" y="28.3" transform="rotate(90 166.1 28.3)">SHOWER SHELF</text>
<text x="168.7" y="28.4" transform="rotate(90 168.7 28.4)">SLIDING ROBE DOORS</text>
<text x="171.3" y="28.1" transform="rotate(90 171.3 28.1)">SHOWER ROSE</text>
<text x="173.9" y="28.3" transform="rotate(90 173.9 28.3)">SPLASHBACK</text>
<text x="176.4" y="28" transform="rotate(90 176.4 28)">SINK</text>
<text x="179.1" y="28.3" transform="rotate(90 179.1 28.3)">SKIRTING BOARD</text>
<text x="181.7" y="28.3" transform="rotate(90 181.7 28.3)">SHOWER</text>
<text x="184.2" y="28.4" transform="rotate(90 184.2 28.4)">SHELF / SHELVES</text>
<text x="186.9" y="28.4" transform="rotate(90 186.9 28.4)">SHOWER SCREEN</text>
<text x="189.4" y="28.3" transform="rotate(90 189.4 28.3)">SHOWER BASKET</text>
<text x="192" y="28.8" transform="rotate(90 192 28.8)">RANGEHOOD</text>
<text x="194.6" y="28" transform="rotate(90 194.6 28)">ROBE HOOK</text>
<text x="197.2" y="28.3" transform="rotate(90 197.2 28.3)">PANTRY</text>
<text x="199.8" y="28.7" transform="rotate(90 199.8 28.7)">PLASTERBOARD FINISH</text>
<text x="202.4" y="28.2" transform="rotate(90 202.4 28.2)">PLASTERBOARD BULKHEAD</text>
<text x="205" y="28.4" transform="rotate(90 205 28.4)">OVERHEAD CUPBOARD</text>
<text x="207.5" y="28.2" transform="rotate(90 207.5 28.2)">MIXER TAP</text>
<text x="210.1" y="28.4" transform="rotate(90 210.1 28.4)">MICROWAVE RECESS</text>
<text x="212.7" y="28.3" transform="rotate(90 212.7 28.3)">MIRROR</text>
<text x="215.3" y="27.9" transform="rotate(90 215.3 27.9)">PLASTIC LAMINATE FINISH</text>
<text x="217.8" y="28.9" transform="rotate(90 217.8 28.9)">LINEN CUPBOARD</text>
<text x="220.5" y="28.2" transform="rotate(90 220.5 28.2)">KICKBOARD</text>
<text x="223.1" y="28.1" transform="rotate(90 223.1 28.1)">GENERAL POWER OUTLET (DOUBLE)</text>
<text x="225.6" y="28.1" transform="rotate(90 225.6 28.1)">GRAB RAIL</text>
<text x="228.3" y="28.1" transform="rotate(90 228.3 28.1)">FLOOR WASTE</text>
<text x="230.9" y="28" transform="rotate(90 230.9 28)">FEATURE TILE</text>
<text x="233.4" y="28.2" transform="rotate(90 233.4 28.2)">FRIDGE RECESS</text>
<text x="236" y="28.7" transform="rotate(90 236 28.7)">DISHWASHER</text>
<text x="238.6" y="28.7" transform="rotate(90 238.6 28.7)">DUCTED VACUUM INLET</text>
<text x="241.2" y="28.7" transform="rotate(90 241.2 28.7)">DRAWER</text>
<text x="243.8" y="28.3" transform="rotate(90 243.8 28.3)">COOKTOP</text>
<text x="246.3" y="28.3" transform="rotate(90 246.3 28.3)">CORNICE</text>
<text x="248.9" y="28.2" transform="rotate(90 248.9 28.2)">CLOTHES DRYER</text>
<text x="251.5" y="28.5" transform="rotate(90 251.5 28.5)">BATH TUB</text>
<text x="254.1" y="28.5" transform="rotate(90 254.1 28.5)">BATH SPOUT</text>
<text x="256.7" y="28.7" transform="rotate(90 256.7 28.7)">BROOM CUPBOARD</text>
<text x="259.2" y="28.3" transform="rotate(90 259.2 28.3)">BENCHTOP</text>
<text x="261.9" y="28.7" transform="rotate(90 261.9 28.7)">BULKHEAD</text>
<text x="264.4" y="28.5" transform="rotate(90 264.4 28.5)">ARCHITRAVE</text>
<text x="267" y="28.8" transform="rotate(90 267 28.8)">APPLIANCE CUPBD. ROLLER SHUTTER</text>
<text x="156.9" y="117" transform="rotate(90 156.9 117)">WT</text>
<text x="159.1" y="128.4" transform="rotate(90 159.1 128.4)">1800 HT.</text>
<text x="161.6" y="128.4" transform="rotate(90 161.6 128.4)">RBH</text>
<text x="143.6" y="142.4" transform="rotate(90 143.6 142.4)">TWL</text>
<text x="161.6" y="142.4" transform="rotate(90 161.6 142.4)">TWL</text>
<text x="156.9" y="165.1" transform="rotate(90 156.9 165.1)">WT</text>
<text x="162.1" y="181.7" transform="rotate(90 162.1 181.7)">AR</text>
<text x="158" y="226.8" transform="rotate(90 158 226.8)">WT</text>
<text x="135.4" y="245.2" transform="rotate(90 135.4 245.2)">HUNG</text>
<text x="137.9" y="245.4" transform="rotate(90 137.9 245.4)">WALL</text>
<text x="140.4" y="245.4" transform="rotate(90 140.4 245.4)">VAN</text>
<text x="156.1" y="245.2" transform="rotate(90 156.1 245.2)">HUNG</text>
<text x="158.7" y="245.4" transform="rotate(90 158.7 245.4)">WALL</text>
<text x="161.1" y="245.2" transform="rotate(90 161.1 245.2)">LINEN</text>
<text x="146" y="246.8" transform="rotate(90 146 246.8)">VB</text>
<text x="13.5" y="362.2" transform="rotate(90 13.5 362.2)">DRAWING NO.</text>
<text x="23.6" y="362.2" transform="rotate(90 23.6 362.2)">DRAWING STATUS</text>
<text x="33.6" y="362.2" transform="rotate(90 33.6 362.2)">DATE</text>
<text x="43.6" y="362.2" transform="rotate(90 43.6 362.2)">SCALE</text>
<text x="68.1" y="362.2" transform="rotate(90 68.1 362.2)">DRAWING TITLE</text>
<text x="82.5" y="362.2" transform="rotate(90 82.5 362.2)">CLIENT</text>
<text x="107.5" y="362.2" transform="rotate(90 107.5 362.2)">PROJECT</text>
<text x="185.3" y="365.6">ISSUE</text>
<text x="196.7" y="365.5">DATE</text>
<text x="208.9" y="365.6">DESCRIPTION</text>
<text x="185.3" y="370.5">A</text>
<text x="196.3" y="370.6">01/02/26</text>
<text x="208.8" y="370.6">ISSUED FOR CONSTRUCTION</text>
<text x="43.6" y="388.3" transform="rotate(90 43.6 388.3)">@ ORIGINAL SIZE</text>
<text x="33.6" y="401.7" transform="rotate(90 33.6 401.7)">DRAWN</text>
<text x="13.5" y="403.8" transform="rotate(90 13.5 403.8)">ISSUE</text>
</g>
<g font-size="2.5">
<text x="113" y="362.1" transform="rotate(90 113 362.1)">E</text>
<text x="113" y="365.8" transform="rotate(90 113 365.8)">admin@carmabuildinggroup.com.au</text>
<text x="116.1" y="362.2" transform="rotate(90 116.1 362.2)">T</text>
<text x="116.1" y="365.8" transform="rotate(90 116.1 365.8)">07 5447 1250</text>
<text x="119.5" y="362.3" transform="rotate(90 119.5 362.3)">Suite 2 / 199 Gympie Tce, Noosaville Q 4566</text>
<text x="116.1" y="387.7" transform="rotate(90 116.1 387.7)">F 07 5470 2586</text>
</g>
<g font-size="2">
<text x="160.8" y="362.8" transform="rotate(90 160.8 362.8)">legal proceedings.</text>
<text x="163.1" y="362.9" transform="rotate(90 163.1 362.9)">will trigger immediate</text>
<text x="165.3" y="362.8" transform="rotate(90 165.3 362.8)">or any variation thereof,</text>
<text x="167.6" y="362.8" transform="rotate(90 167.6 362.8)">drawing and / or design,</text>
<text x="169.8" y="362.8" transform="rotate(90 169.8 362.8)">Unauthorised use of this</text>
<text x="172.1" y="362.8" transform="rotate(90 172.1 362.8)">Building Group Pty Ltd.</text>
<text x="174.4" y="362.8" transform="rotate(90 174.4 362.8)">permanently by Carma</text>
<text x="176.6" y="362.8" transform="rotate(90 176.6 362.8)">and design is held</text>
<text x="178.9" y="362.8" transform="rotate(90 178.9 362.8)">Copyright of this drawing</text>
<text x="181.4" y="365.8" transform="rotate(90 181.4 365.8)">COPYRIGHT NOTICE</text>
</g>
</svg>
